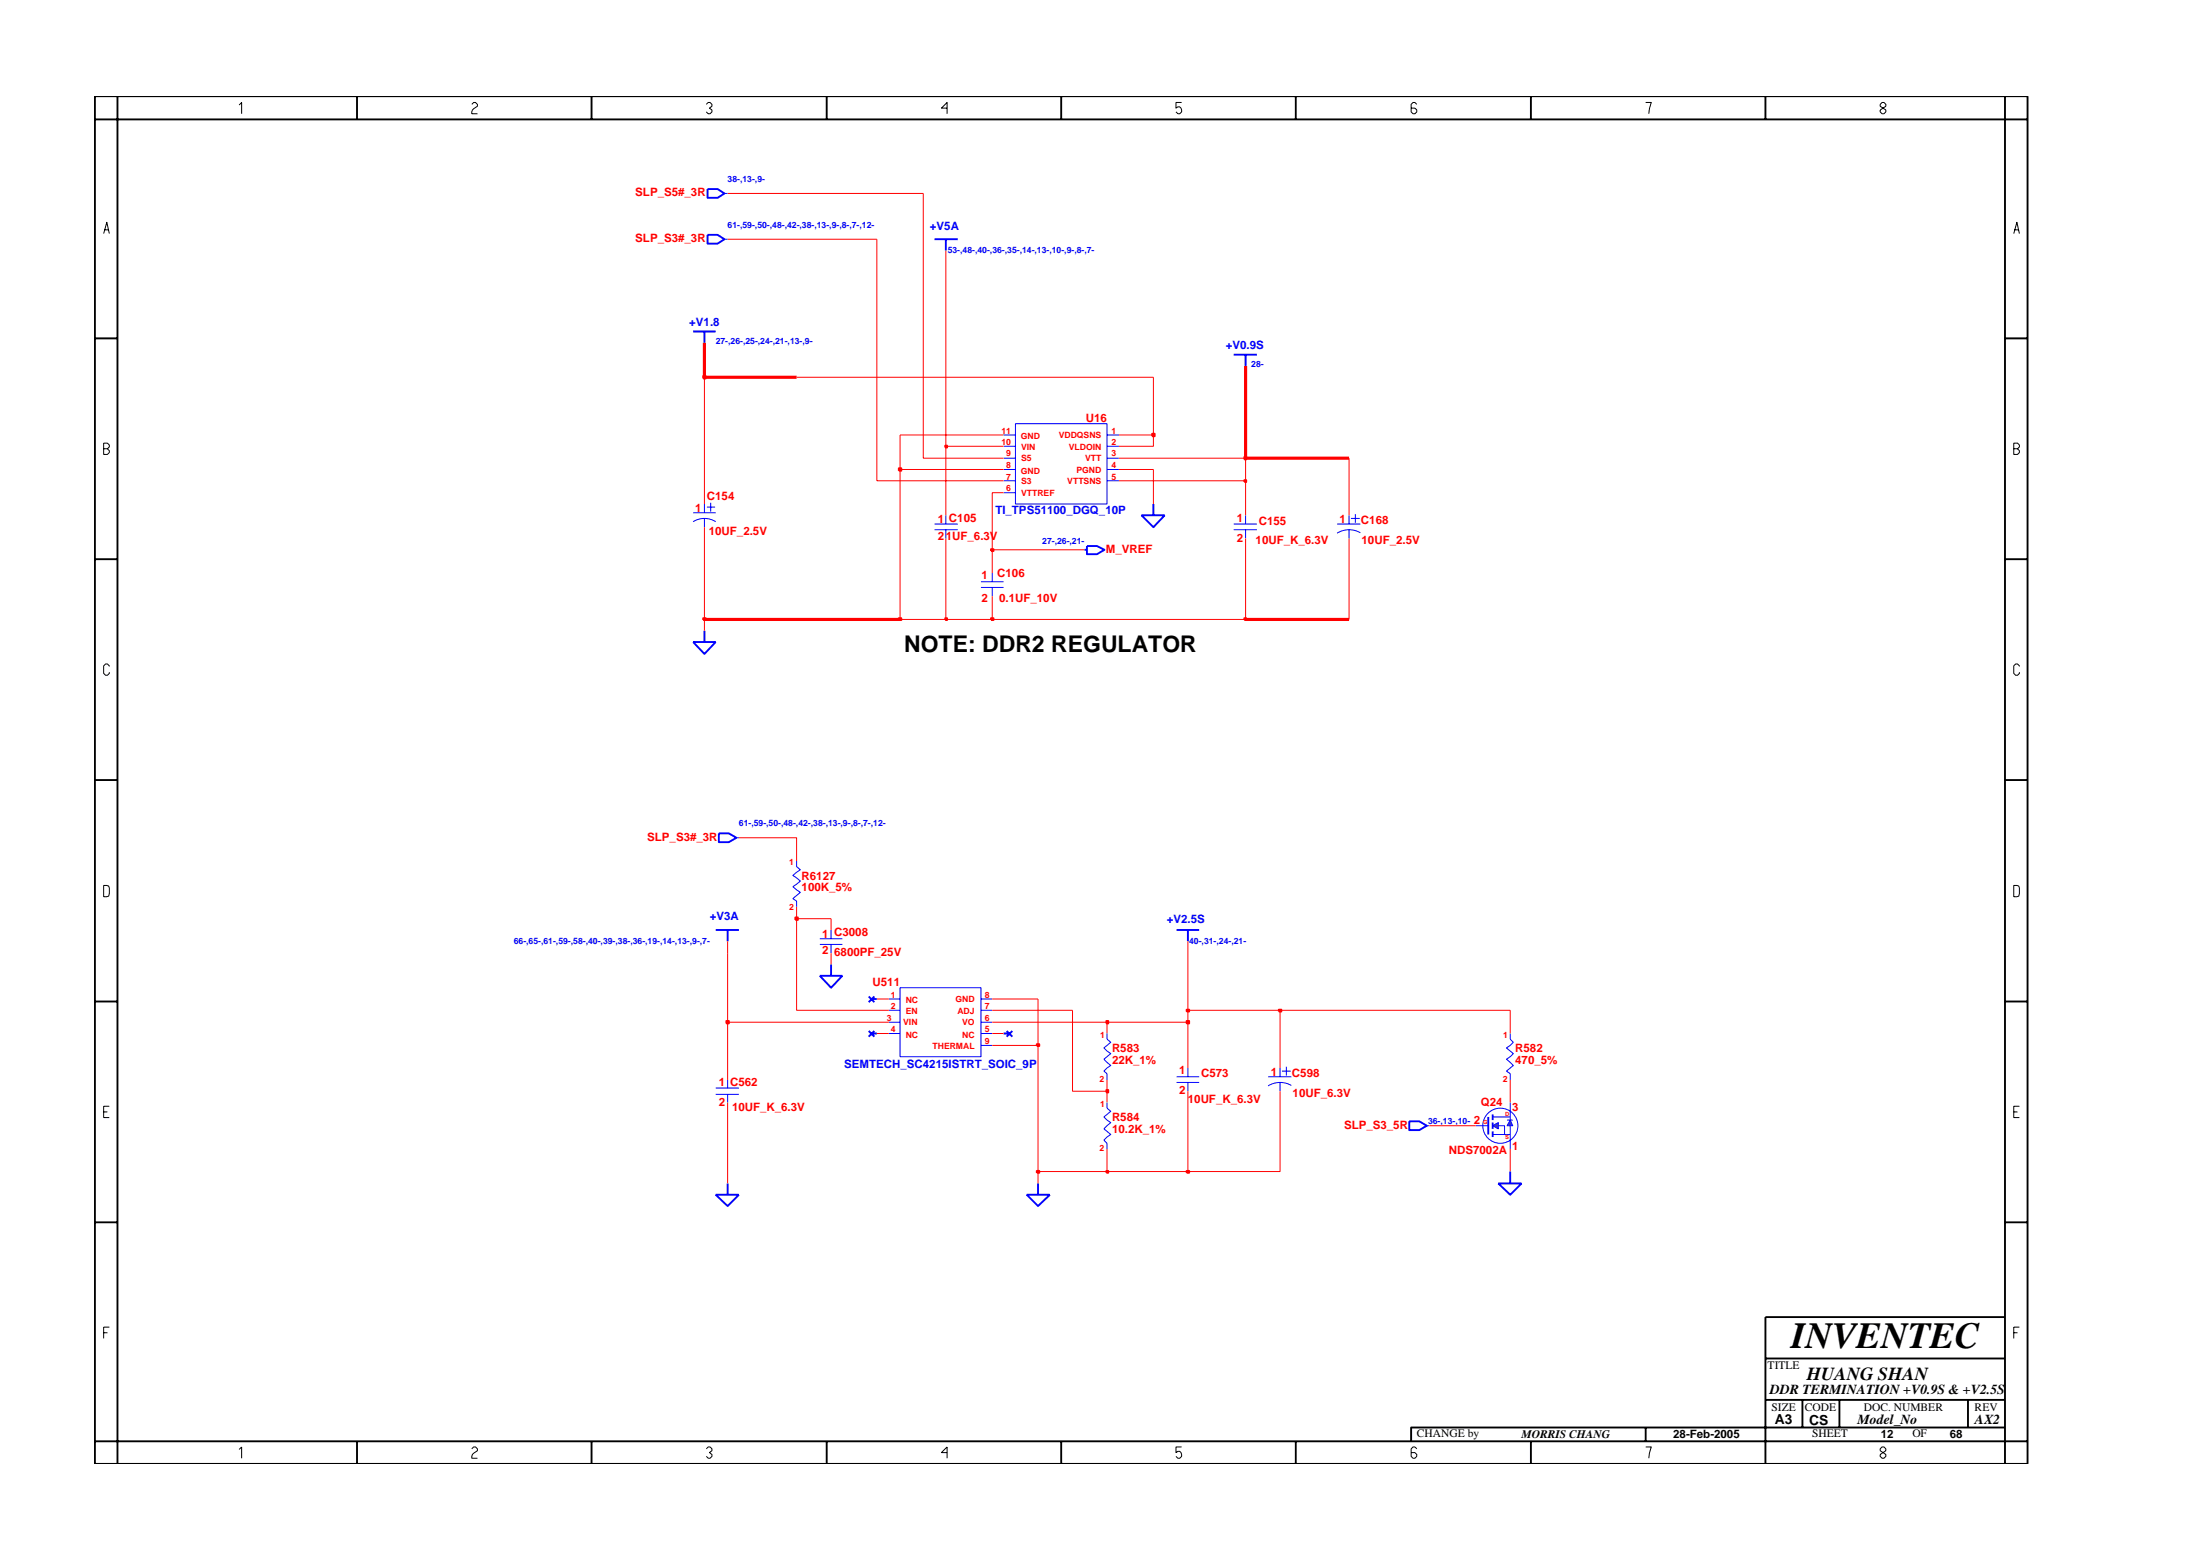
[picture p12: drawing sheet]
<svg xmlns="http://www.w3.org/2000/svg" width="297mm" height="210mm" viewBox="0 0 297 210" stroke-linecap="round" stroke-linejoin="round" font-family="sans-serif">
<g fill="none" stroke="#00f" stroke-width=".14">
<path d="M97.8 26.1h.4M135.5 58.7h1.6M137.1 57.2h12.4v10.8h-12.4zM149.5 58.7h1.6M93.6 70.4a2.88 2.88 0 0 1 3 0M93.6 69.2h3M95.1 68v1.2M95.1 70v1.1M95.4 68.4h1.1M96 67.8v1.2M135.5 60.2h1.6M135.5 61.8h1.6"/>
<path d="M135.5 63.4h1.6M135.5 64.9h1.6M135.5 66.5h1.6M149.5 60.2h1.6M149.5 61.8h1.6M149.5 63.4h1.6M149.5 64.9h1.6M99.4 113.1h.4M107.6 116.2v.8l.5 .4-1.1 .7 1.1 .8-1.1 .8 1.1 .7-1.1 .9 .6 .3v.8M110.7 126.7h3M110.7 127.5h3M112.2 125.5v1.2"/>
<path d="M112.2 127.5v1.1M120 134.8h1.5M120 136.3h1.5M120 138h1.5M120 139.5h1.5M121.5 133.3h10.9v9.3h-10.9zM132.4 134.8h1.6M132.4 136.3h1.6M132.4 138h1.6M132.4 139.5h1.6M149.5 139.5v.7l.5 .5-1 .7 1 .8-1 .7 1 .9-1 .8 .5 .3v.8M132.4 141.1h1.6"/>
<path d="M149.5 148.8v.7l.5 .5-1 .7 1 .8-1 .8 1 .8-1 .8 .5 .4v.8M199.2 151.9h1.7"/>
</g>
<g fill="none" stroke="#00f" stroke-width=".25">
<path d="M95.5 25.5h1.4l.9 .6-.9 .6h-1.4zM126.2 32.3h3.1M127.7 32.3v1.5M93.6 44.7h3M95.1 44.7v1.6M166.6 47.9h3.1M168.2 47.9v1.5M146.4 74.2h.4M146.8 73.7h1.3l1 .5-1 .6h-1.3zM154.1 69.5h3.2l-1.6 1.6zM155.7 68v1.5M93.6 86.6h3l-1.5 1.7z"/>
<path d="M95.1 85.1v1.5M97.1 112.5h1.3l1 .6-1 .6h-1.3zM96.6 125.5h3.2M98.2 125.5v1.5M110.7 131.7h3l-1.5 1.6zM112.2 130.2v1.5M117.3 134.5l.8 .7M117.3 139.1l.8 .8M117.6 134.8h.8M117.6 139.5h.8M118.1 134.5l-.8 .7M118.1 139.1l-.8 .8"/>
<path d="M135.5 139.5h.8M135.9 139.1l.8 .8M136.7 139.1l-.8 .8M158.9 125.5h3M160.4 125.5v1.5M98.2 159.7v1.5M200.9 150.7v2.4M202.3 159.7h3.1l-1.5 1.5zM203.9 158.1v1.6M96.6 161.2h3.2l-1.6 1.6z"/>
</g>
<path d="M203.9 151.2l.3 .7h-.7z" fill="#3c3cc8"/>
<path d="M203.5 151.2h.7M203.9 151.2l.3 .7h-.7z" fill="none" stroke="#00f" stroke-width=".14"/>
<path d="M201.5 151.9l.8-.4v.8z" fill="#3c3cc8"/>
<g fill="none" stroke="#00f" stroke-width=".14">
<path d="M97.8 32.3h.4M126.2 70.7h3.1M126.2 71.5h3.1M127.7 69.5v1.2M127.7 71.5v1.2M132.4 78.5h3.1M132.4 79.3h3.1M134 77.3v1.2M134 79.3v1.2M166.6 70.7h3.1M166.6 71.5h3.1M168.2 69.5v1.2"/>
<path d="M168.2 71.5v1.2M180.5 70.7h3.2M182.1 69.5v1.2M182.1 71.5v1.2M182.4 70h1.2M183 69.4v1.2M183.7 71.9a3 3 0 0 0-3.2 .1M203.9 139.5v.7l.4 .5-.9 .7 .9 .8-.9 .7 .9 .9-.9 .8 .5 .3v.8M96.6 146.8h3.2M96.6 147.7h3.2M98.2 145.7v1.1M98.2 147.7v1.1"/>
<path d="M158.9 145.3h3M158.9 146.1h3M160.4 144.1v1.2M160.4 146.1v1.2M171.2 145.3h3.2M172.8 144.1v1.2M172.8 146.1v1.2M173.1 144.6h1.2M173.7 144v1.1M174.4 146.5a3 3 0 0 0-3.2 0M192.6 151.9h.4M201.5 151.9l.8-.4v.8z"/>
<path d="M201.5 153.1h2.4M201.5 150.7h2.4M202.3 151.9h.8v1.2M203.9 148.8v2.4M203.9 151.9v3.2"/>
<circle cx="202.6" cy="151.9" r="2.37"/>
</g>
<path d="M95.5 31.7h1.4l.9 .6-.9 .6h-1.4zM140.2 159.7v1.5M190.3 151.3h1.3l1 .6-1 .6h-1.3zM201.5 150.4v.8M201.5 151.5v.8M201.5 152.7v.7M138.6 161.2h3.2l-1.6 1.6z" fill="none" stroke="#00f" stroke-width=".25"/>
<path d="M98.2 148.8v10.9M140.2 158.1v1.6" fill="none" stroke="#f00" stroke-width=".14"/>
<path d="M140 158h.3v.3h-.3z" fill="#8e2323"/>
<path d="M140 158h.3v.3h-.3z" fill="none" stroke="#f00" stroke-width=".25"/>
<path d="M140.2 141.1v17h9.3" fill="none" stroke="#f00" stroke-width=".14"/>
<path d="M149.4 158h.2v.3h-.2z" fill="#8e2323"/>
<path d="M149.4 158h.2v.3h-.2z" fill="none" stroke="#f00" stroke-width=".25"/>
<path d="M149.5 155.1v3h10.9" fill="none" stroke="#f00" stroke-width=".14"/>
<path d="M160.2 158h.4v.3h-.4z" fill="#8e2323"/>
<path d="M160.2 158h.4v.3h-.4z" fill="none" stroke="#f00" stroke-width=".25"/>
<path d="M144.8 136.3v11h4.7v1.5M160.4 147.3v10.8h12.4v-10.8M193 151.9h6.2M203.9 145.7v3.1M203.9 155.1v3" fill="none" stroke="#f00" stroke-width=".14"/>
<path d="M149.4 147.1h.2v.3h-.2z" fill="#8e2323"/>
<path d="M149.4 147.1h.2v.3h-.2z" fill="none" stroke="#f00" stroke-width=".25"/>
<path d="M98.2 138v7.7M160.4 138v6.1M172.8 136.3v7.8M134 141.1h6.2M149.5 145.7v1.6" fill="none" stroke="#f00" stroke-width=".14"/>
<path d="M140 140.9h.3v.3h-.3z" fill="#8e2323"/>
<path d="M140 140.9h.3v.3h-.3z" fill="none" stroke="#f00" stroke-width=".25"/>
<path d="M118.4 139.5h1.6M134 139.5h1.5M140.2 134.8v6.3M149.5 138v1.5M203.9 136.3v3.2" fill="none" stroke="#f00" stroke-width=".14"/>
<path d="M98.1 137.8h.3v.3h-.3z" fill="#8e2323"/>
<path d="M98.1 137.8h.3v.3h-.3z" fill="none" stroke="#f00" stroke-width=".25"/>
<path d="M98.2 128.6v9.4h21.8M134 138h15.5" fill="none" stroke="#f00" stroke-width=".14"/>
<path d="M149.4 137.8h.2v.3h-.2z" fill="#8e2323"/>
<path d="M149.4 137.8h.2v.3h-.2z" fill="none" stroke="#f00" stroke-width=".25"/>
<path d="M149.5 138h10.9" fill="none" stroke="#f00" stroke-width=".14"/>
<path d="M160.2 137.8h.4v.3h-.4z" fill="#8e2323"/>
<path d="M160.2 137.8h.4v.3h-.4z" fill="none" stroke="#f00" stroke-width=".25"/>
<path d="M107.6 124v12.3h12.4M134 136.3h10.8M160.4 136.3v1.7" fill="none" stroke="#f00" stroke-width=".14"/>
<path d="M160.2 136.3h.4v.2h-.4z" fill="#8e2323"/>
<path d="M160.2 136.3h.4v.2h-.4z" fill="none" stroke="#f00" stroke-width=".25"/>
<path d="M160.4 127v9.3h12.4" fill="none" stroke="#f00" stroke-width=".14"/>
<path d="M172.7 136.3h.3v.2h-.3z" fill="#8e2323"/>
<path d="M172.7 136.3h.3v.2h-.3z" fill="none" stroke="#f00" stroke-width=".25"/>
<path d="M98.2 127v1.6M112.2 124v1.5M112.2 128.6v1.6M118.4 134.8h1.6M134 134.8h6.2M172.8 136.3h31.1" fill="none" stroke="#f00" stroke-width=".14"/>
<path d="M107.4 123.8h.3v.3h-.3z" fill="#8e2323"/>
<path d="M107.4 123.8h.3v.3h-.3z" fill="none" stroke="#f00" stroke-width=".25"/>
<path d="M95.1 83.6v1.5M99.8 113.1h7.8v3.1M107.6 122.4v1.6h4.6" fill="none" stroke="#f00" stroke-width=".14"/>
<path d="M94.9 83.4h.4v.3h-.4z" fill="#8e2323"/>
<path d="M94.9 83.4h.4v.3h-.4z" fill="none" stroke="#f00" stroke-width=".25"/>
<path d="M95.1 71.1v12.5" fill="none" stroke="#f00" stroke-width=".14"/>
<path d="M95.1 83.6h26.4" fill="none" stroke="#f00" stroke-width=".42"/>
<path d="M121.4 83.4h.3v.3h-.3z" fill="#8e2323"/>
<path d="M121.4 83.4h.3v.3h-.3z" fill="none" stroke="#f00" stroke-width=".25"/>
<path d="M121.5 63.4v20.2h6.2" fill="none" stroke="#f00" stroke-width=".14"/>
<path d="M127.6 83.4h.3v.3h-.3z" fill="#8e2323"/>
<path d="M127.6 83.4h.3v.3h-.3z" fill="none" stroke="#f00" stroke-width=".25"/>
<path d="M127.7 72.7v10.9h6.3" fill="none" stroke="#f00" stroke-width=".14"/>
<path d="M133.8 83.4h.3v.3h-.3z" fill="#8e2323"/>
<path d="M133.8 83.4h.3v.3h-.3z" fill="none" stroke="#f00" stroke-width=".25"/>
<path d="M134 80.5v3.1h34.2" fill="none" stroke="#f00" stroke-width=".14"/>
<path d="M168 83.4h.3v.3h-.3z" fill="#8e2323"/>
<path d="M168 83.4h.3v.3h-.3z" fill="none" stroke="#f00" stroke-width=".25"/>
<path d="M168.2 83.6h13.9" fill="none" stroke="#f00" stroke-width=".42"/>
<path d="M134 74.2v3.1M168.2 72.7v10.9M182.1 72.7v10.9" fill="none" stroke="#f00" stroke-width=".14"/>
<path d="M133.8 74.1h.3v.3h-.3z" fill="#8e2323"/>
<path d="M133.8 74.1h.3v.3h-.3z" fill="none" stroke="#f00" stroke-width=".25"/>
<path d="M118.4 32.3v32.6h17.1M95.1 50.9v17.1M127.7 60.2v9.3M135.5 66.5h-1.5v7.7h12.4M151.1 64.9h17.1v4.6M155.7 63.4v4.6M182.1 61.8v7.7" fill="none" stroke="#f00" stroke-width=".14"/>
<path d="M168 64.8h.3v.3h-.3z" fill="#8e2323"/>
<path d="M168 64.8h.3v.3h-.3z" fill="none" stroke="#f00" stroke-width=".25"/>
<path d="M168.2 61.8v3.1" fill="none" stroke="#f00" stroke-width=".14"/>
<path d="M121.4 63.2h.3v.3h-.3z" fill="#8e2323"/>
<path d="M121.4 63.2h.3v.3h-.3z" fill="none" stroke="#f00" stroke-width=".25"/>
<path d="M124.7 26.1v35.7h10.8M121.5 58.7v4.7h14M151.1 63.4h4.6M151.1 61.8h17.1" fill="none" stroke="#f00" stroke-width=".14"/>
<path d="M168 61.7h.3v.3h-.3z" fill="#8e2323"/>
<path d="M168 61.7h.3v.3h-.3z" fill="none" stroke="#f00" stroke-width=".25"/>
<path d="M168.2 49.4v12.4h13.9" fill="none" stroke="#f00" stroke-width=".42"/>
<path d="M127.6 60.1h.3v.3h-.3z" fill="#8e2323"/>
<path d="M127.6 60.1h.3v.3h-.3z" fill="none" stroke="#f00" stroke-width=".25"/>
<path d="M127.7 33.8v26.4h7.8M121.5 58.7h14M151.1 58.7h4.6v1.5h-4.6" fill="none" stroke="#f00" stroke-width=".14"/>
<path d="M155.6 58.5h.3v.4h-.3z" fill="#8e2323"/>
<path d="M155.6 58.5h.3v.4h-.3z" fill="none" stroke="#f00" stroke-width=".25"/>
<path d="M155.7 50.9v7.8" fill="none" stroke="#f00" stroke-width=".14"/>
<path d="M94.9 50.7h.4v.4h-.4z" fill="#8e2323"/>
<path d="M94.9 50.7h.4v.4h-.4z" fill="none" stroke="#f00" stroke-width=".25"/>
<path d="M95.1 46.3v4.6h12.5" fill="none" stroke="#f00" stroke-width=".42"/>
<path d="M98.2 32.3h20.2M98.2 26.1h26.5M107.6 50.9h48.1" fill="none" stroke="#f00" stroke-width=".14"/>
<g fill="none" stroke="#000" stroke-width=".25">
<path d="M12.8 13h261v184.6h-261zM12.8 16.1h261M15.9 13v184.6M48.2 13v3.1M79.9 13v3.1M111.6 13v3.1M143.3 13v3.1M174.9 13v3.1M206.7 13v3.1M238.4 13v3.1M270.7 13v184.6M12.8 45.7h3.1"/>
<path d="M270.7 45.7h3.1M12.8 75.5h3.1M270.7 75.5h3.1M12.8 105.3h3.1M270.7 105.3h3.1M12.8 135.2h3.1M270.7 135.2h3.1M12.8 165h3.1M270.7 177.7h-32.3v19.9M270.7 165h3.1M12.8 194.5h261M48.2 194.5v3.1"/>
<path d="M79.9 194.5v3.1M111.6 194.5v3.1M143.3 194.5v3.1M174.9 194.5v3.1M206.7 194.5v3.1M222.2 192.6v1.9M238.4 183.3h32.3M238.4 188.9h32.3M243.4 188.9v3.7M248.4 188.9v3.7M265.7 188.9v3.7M270.7 192.6h-80.2v1.9"/>
</g>
<g fill="none" stroke="#000" stroke-width=".14">
<path d="M32.3 14.2l.3-.4v1.6M63.7 14.1l.3-.3h.2l.3 .3v.2l-.5 .4-.3 .4v.3h.8M95.4 14.1l.2-.3h.3l.2 .3v.2l-.3 .3 .3 .2v.3l-.2 .3h-.3l-.2-.3M127.9 14.6h-.8l.8-.8v1.6M159.5 13.8h-.7v.8l.2-.2a.5 .5 0 0 1 .5 .7l-.2 .3h-.3l-.2-.3M191.3 14.1l-.3-.3h-.2l-.3 .3v1l.3 .3h.2l.3-.3v-.3l-.3-.2h-.5M222.2 13.8h.8l-.4 1.6M253.9 14.1l.2-.3h.3l.2 .3v.2l-.7 .5v.3l.2 .3h.3l.2-.3v-.3l-.7-.5zM14 31.5l.4-1.5 .4 1.5M14.1 31h.6M271.9 31.5l.4-1.5 .4 1.5M272 31h.6"/>
<path d="M14 59.8h.5l.3 .3v.2l-.3 .3 .3 .2v.3l-.3 .2h-.5zM14 60.6h.5M271.9 60.6h.5l.3-.3v-.2l-.3-.3h-.5v1.5h.5l.3-.2v-.3l-.3-.2M14.8 89.9l-.3-.3h-.2l-.3 .3v1l.3 .2h.2l.3-.2v-.2M272.7 89.9l-.3-.3h-.3l-.2 .3v1l.2 .2h.3l.3-.2v-.2M14 119.5l.7 .1 .1 .2-.1 1.1-.7 .1zM271.9 119.5l.7 .1 .1 .2-.1 1.1-.7 .1zM14 150.1h.5M14.8 149.3h-.8v1.5h.8M271.9 150.1h.5M272.7 149.3h-.8v1.5h.8M14 179.9h.5"/>
<path d="M14.8 179.1h-.8v1.5M271.9 179.9h.5M272.7 179.1h-.8v1.5M32.3 195.6l.3-.3v1.5M63.7 195.5l.3-.2h.2l.3 .2v.3l-.7 .5-.1 .2v.3h.8M95.4 195.5l.2-.2h.3l.2 .2v.3l-.3 .2 .3 .3v.2l-.2 .3h-.3l-.2-.3M127.9 196h-.8l.8-.7v1.5M159.5 195.3h-.7v.7l.2-.1a.5 .5 0 0 1 .5 .6l-.2 .3h-.3l-.2-.3M191.3 195.5l-.3-.2h-.2l-.3 .2v1l.3 .3h.2l.3-.3v-.2l-.3-.3h-.5M222.2 195.3h.8l-.4 1.5M254.1 195.3l-.2 .2v.3l.7 .5v.2l-.2 .3h-.3l-.2-.3v-.2l.7-.5v-.3l-.2-.2z"/>
</g>
<text font-size="5" x="241.8" y="182">INVENTEC</text>
<text font-size="3.1" x="122.1" y="88">NOTE: DDR2 REGULATOR</text>
<text font-size="2.5" x="244" y="186.3">HUANG SHAN</text>
<g font-size="1.9">
<text x="239" y="188.1">DDR TERMINATION +V0.9S &amp; +V2.5S</text>
<text x="239.6" y="192.2">A3</text>
<text x="244.3" y="192.3">CS</text>
<text x="250.8" y="192.2">Model_No</text>
<text x="266.6" y="192.2">AX2</text>
</g>
<g font-size="1.6" fill="#f00">
<text x="85.8" y="26.4">SLP_S5#_3R</text>
<text x="85.8" y="32.7">SLP_S3#_3R</text>
<text x="146.6" y="56.9">U16</text>
<text x="93.8" y="69">1</text>
<text x="95.4" y="67.5">C154</text>
<text x="126.6" y="70.6">1 C105</text>
<text x="167" y="70.4">1</text>
<text x="170" y="70.8">C155</text>
<text x="180.9" y="70.6">1</text>
<text x="183.8" y="70.7">C168</text>
<text x="95.7" y="72.2">10UF_2.5V</text>
<text x="126.6" y="72.8">21UF_6.3V</text>
<text x="134.6" y="77.9">C106</text>
<text x="149.3" y="74.6">M_VREF</text>
<text x="167" y="73.1">2</text>
<text x="169.5" y="73.4">10UF_K_6.3V</text>
<text x="183.8" y="73.4">10UF_2.5V</text>
<text x="132.5" y="78.1">1</text>
<text x="132.5" y="81.3">2</text>
<text x="134.9" y="81.2">0.1UF_10V</text>
<text x="87.4" y="113.5">SLP_S3#_3R</text>
<text x="108.2" y="118.7">R6127</text>
<text x="108.2" y="120.3">100K_5%</text>
<text x="111" y="126.5">1 C3008</text>
<text x="111" y="128.8">2</text>
<text x="112.6" y="129">6800PF_25V</text>
<text x="117.8" y="133.1">U511</text>
<text x="150.1" y="142">R583</text>
<text x="150.1" y="143.5">22K_1%</text>
<text x="204.6" y="142">R582</text>
<text x="204.6" y="143.5">470_5%</text>
<text x="97.1" y="146.5">1 C562</text>
<text x="97.1" y="149.2">2</text>
<text x="98.8" y="150">10UF_K_6.3V</text>
<text x="159.2" y="144.9">1</text>
<text x="159.2" y="147.7">2</text>
<text x="160.4" y="148.8">10UF_K_6.3V</text>
<text x="162.2" y="145.3">C573</text>
<text x="171.6" y="145.1">1</text>
<text x="174.4" y="145.3">C598</text>
<text x="174.5" y="148">10UF_6.3V</text>
<text x="200" y="149.2">Q24</text>
<text x="204.2" y="149.9">3</text>
<text x="150.1" y="151.3">R584</text>
<text x="150.1" y="152.9">10.2K_1%</text>
<text x="181.5" y="152.3">SLP_S3_5R</text>
<text x="195.6" y="155.7">NDS7002A</text>
<text x="199" y="151.8">2</text>
<text x="204.2" y="155.1">1</text>
</g>
<g font-size="1.6" fill="#00f">
<text x="125.6" y="31.1">+V5A</text>
<text x="93.1" y="44">+V1.8</text>
<text x="165.5" y="47.1">+V0.9S</text>
<text x="134.4" y="69.4">TI_TPS51100_DGQ_10P</text>
<text x="95.8" y="124.1">+V3A</text>
<text x="157.5" y="124.6">+V2.5S</text>
<text x="114" y="144.1">SEMTECH_SC4215ISTRT_SOIC_9P</text>
</g>
<g font-size="1.6">
<text x="238.7" y="184.8">TITLE</text>
<text x="239.2" y="190.4">SIZE</text>
<text x="243.7" y="190.4">CODE</text>
<text x="251.6" y="190.4">DOC. NUMBER</text>
<text x="266.6" y="190.4">REV</text>
<text x="191.3" y="193.9">CHANGE by</text>
<text x="205.4" y="194.1">MORRIS CHANG</text>
<text x="225.9" y="194.1">28-Feb-2005</text>
<text x="244.7" y="193.9">SHEET</text>
<text x="253.9" y="194.1">12</text>
<text x="258.2" y="193.9">OF</text>
<text x="263.3" y="194.1">68</text>
</g>
<g font-size="1.2" fill="#00f">
<text x="98.2" y="24.5">38-,13-,9-</text>
<text x="98.2" y="30.8">61-,59-,50-,48-,42-,38-,13-,9-,8-,7-,12-</text>
<text x="128" y="34.2">53-,48-,40-,36-,35-,14-,13-,10-,9-,8-,7-</text>
<text x="96.6" y="46.4">27-,26-,25-,24-,21-,13-,9-</text>
<text x="168.9" y="49.5">28-</text>
<text x="140.7" y="73.4">27-,26-,21-</text>
<text x="99.8" y="111.5">61-,59-,50-,48-,42-,38-,13-,9-,8-,7-,12-</text>
<text x="69.4" y="127.4">66-,65-,61-,59-,58-,40-,39-,38-,36-,19-,14-,13-,9-,7-</text>
<text x="160.6" y="127.4">40-,31-,24-,21-</text>
<text x="192.8" y="151.8">36-,13-,10-</text>
</g>
<g font-size="1.2" fill="#f00">
<text x="135.2" y="58.5">11</text>
<text x="137.8" y="59.3">GND</text>
<text x="142.9" y="59.1">VDDQSNS</text>
<text x="150.1" y="58.5">1</text>
<text x="135.2" y="60.1">10</text>
<text x="135.9" y="64.7">7</text>
<text x="135.9" y="61.6">9</text>
<text x="135.9" y="63.2">8</text>
<text x="137.8" y="64">GND</text>
<text x="137.9" y="62.3">S5</text>
<text x="137.9" y="60.7">VIN</text>
<text x="137.9" y="65.3">S3</text>
<text x="144.1" y="65.3">VTTSNS</text>
<text x="144.3" y="60.7">VLDOIN</text>
<text x="145.3" y="63.8">PGND</text>
<text x="146.5" y="62.3">VTT</text>
<text x="150.1" y="60.1">2</text>
<text x="150.1" y="61.6">3</text>
<text x="150.1" y="64.7">5</text>
<text x="150.1" y="63.2">4</text>
<text x="135.9" y="66.2">6</text>
<text x="137.9" y="66.9">VTTREF</text>
<text x="106.5" y="116.7">1</text>
<text x="106.5" y="122.8">2</text>
<text x="119.7" y="137.8">3</text>
<text x="120.3" y="134.6">1</text>
<text x="120.3" y="136.2">2</text>
<text x="122.3" y="135.4">NC</text>
<text x="122.3" y="136.8">EN</text>
<text x="129" y="135.3">GND</text>
<text x="129.3" y="136.8">ADJ</text>
<text x="133" y="136.2">7</text>
<text x="133" y="134.6">8</text>
<text x="133" y="137.8">6</text>
<text x="120.3" y="139.3">4</text>
<text x="122" y="138.4">VIN</text>
<text x="122.3" y="140.1">NC</text>
<text x="125.9" y="141.5">THERMAL</text>
<text x="129.9" y="138.4">VO</text>
<text x="129.9" y="140.1">NC</text>
<text x="133" y="139.3">5</text>
<text x="133" y="140.8">9</text>
<text x="148.5" y="140.1">1</text>
<text x="203" y="140.1">1</text>
<text x="148.4" y="146.1">2</text>
<text x="148.5" y="149.4">1</text>
<text x="202.9" y="146.1">2</text>
<text x="148.4" y="155.4">2</text>
</g>
<g font-size=".8" fill="#f00">
<text x="200.3" y="151.7">G</text>
<text x="203.2" y="153.7">S</text>
<text x="203.2" y="150.6">D</text>
</g>
</svg>
